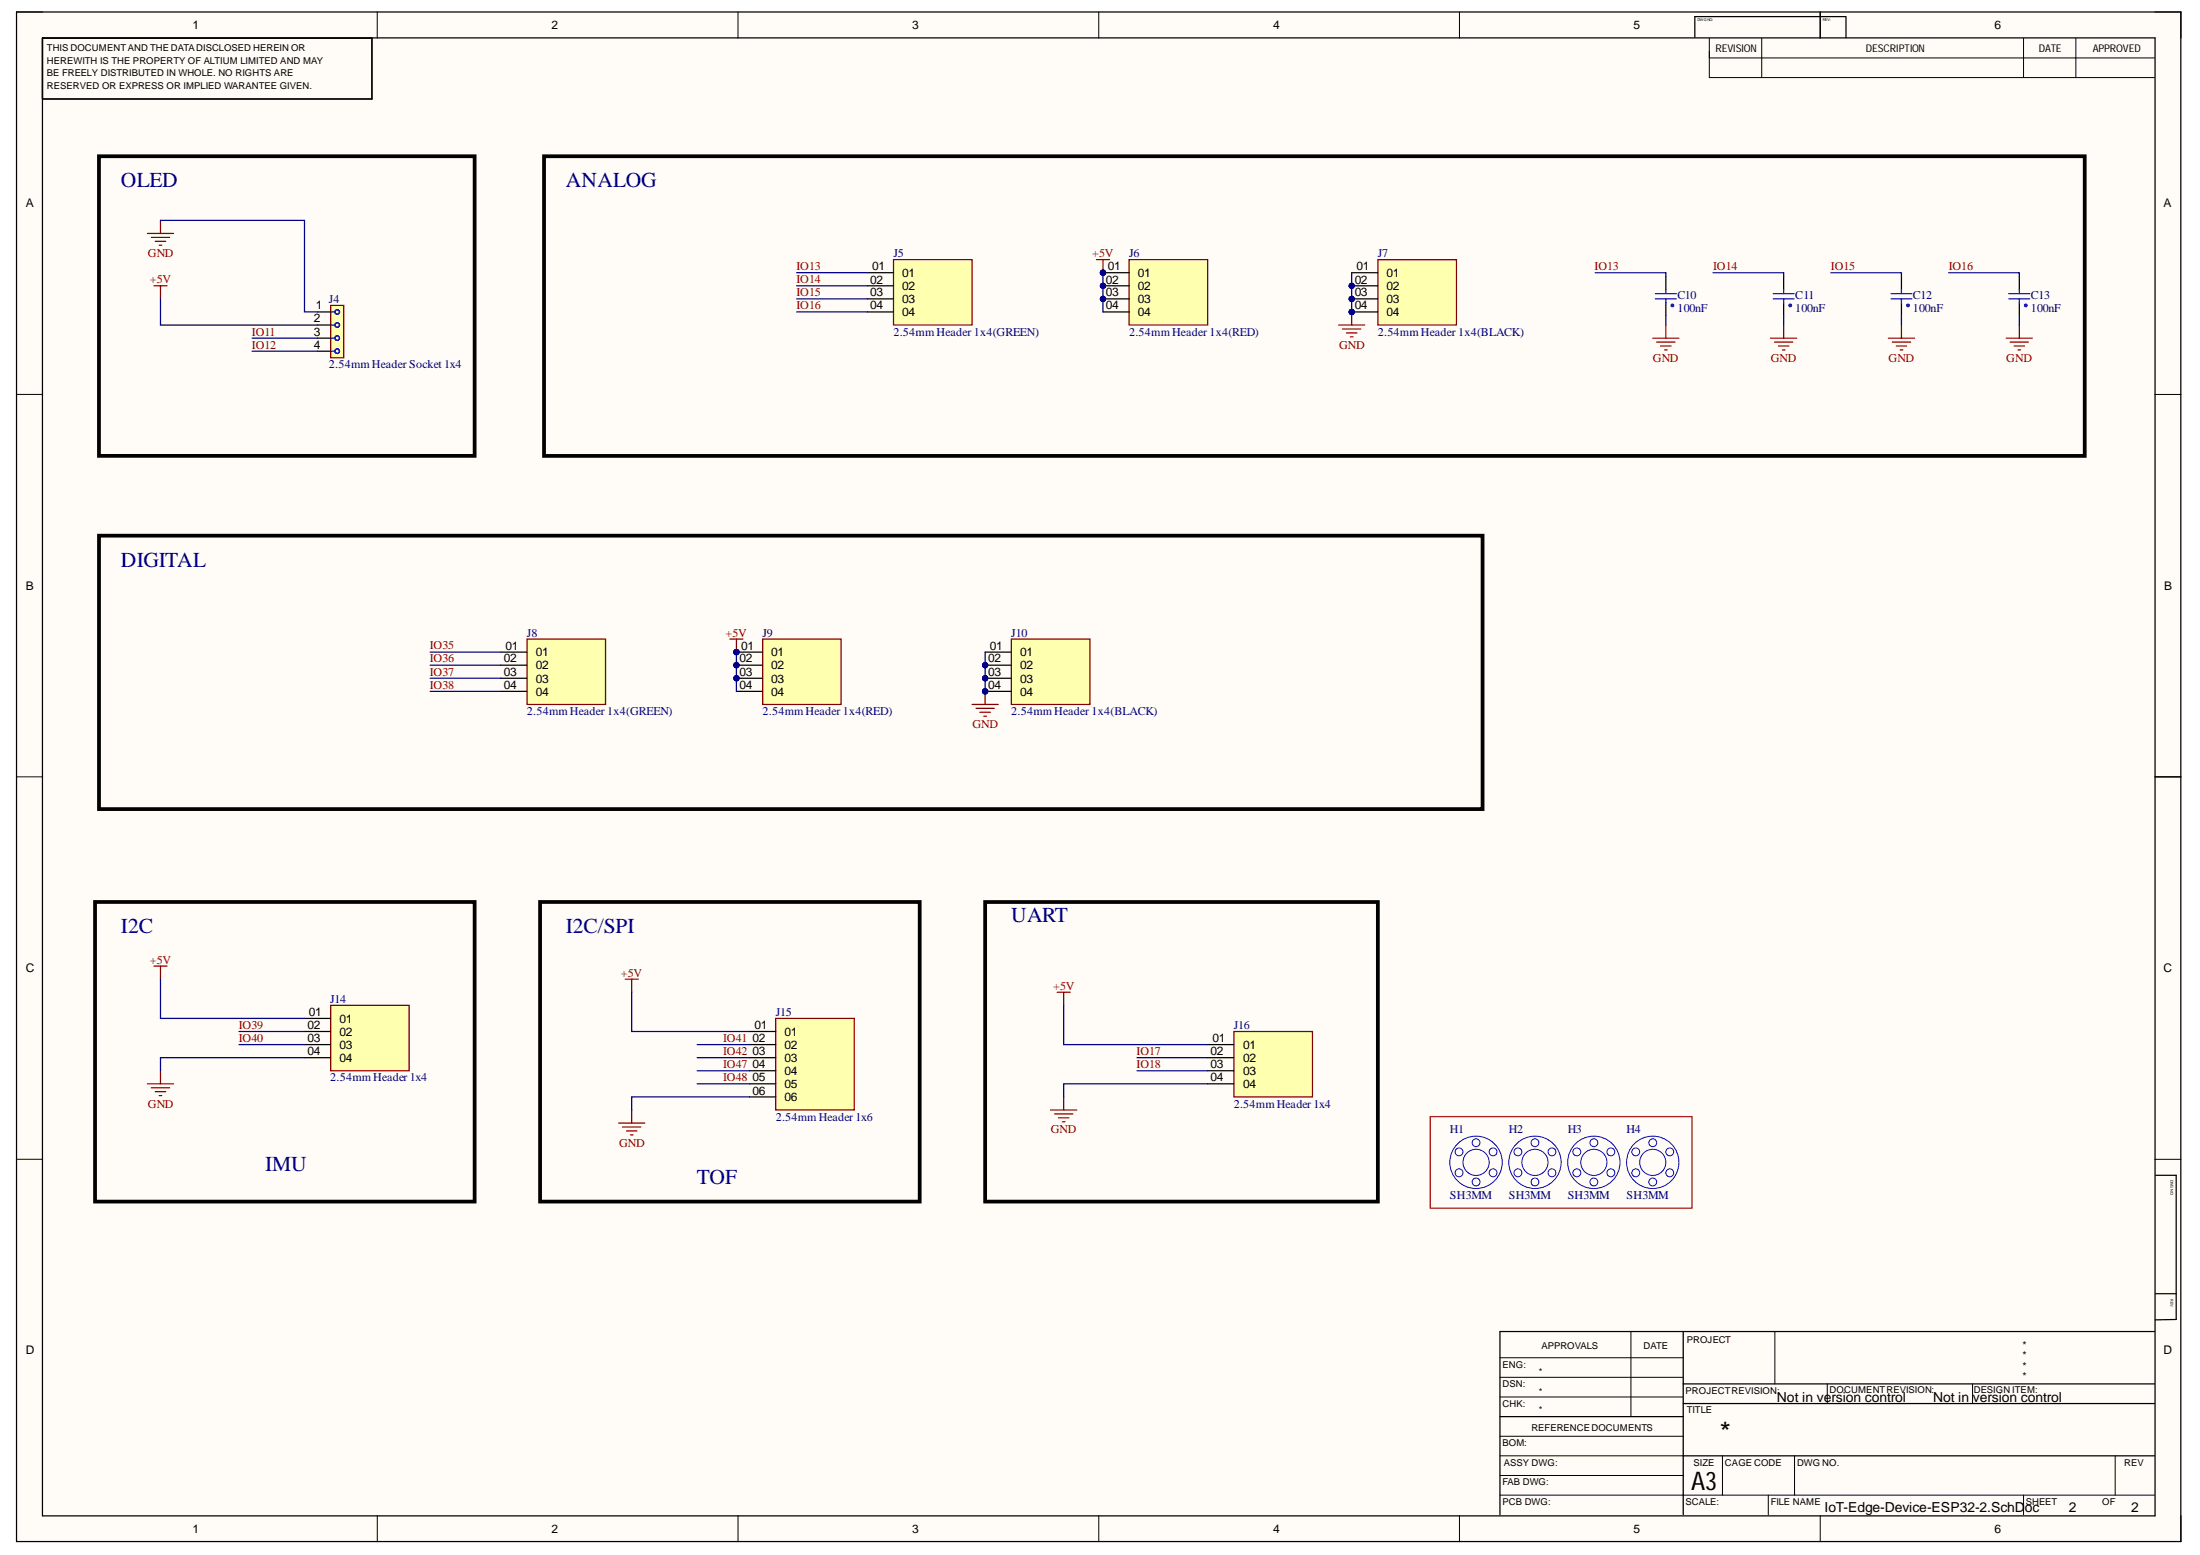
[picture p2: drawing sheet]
<svg xmlns="http://www.w3.org/2000/svg" width="297mm" height="210mm" viewBox="0 0 297 210" stroke-linecap="round" stroke-linejoin="round" font-family="sans-serif">
<g fill="#fffcf8">
<path d="M2.2 1.6h292.3v206.5h-292.3z" fill-rule="evenodd"/>
<path d="M5.8 5.1h285.1v199.5h-285.1z" fill-rule="evenodd"/>
</g>
<g fill="none" stroke="#000" stroke-width=".14">
<path d="M2.2 1.6h3.6M50.9 1.6v3.5M99.6 1.6v3.5M148.4 1.6v3.5M197.1 1.6v3.5M230.8 5.2v5.3h60.1M230.8 7.8h60.1M237.9 5.2v5.3M245.8 1.6v3.5M273.2 5.2v5.3M280.3 5.2v5.3M290.9 1.6h3.6v3.5"/>
<path d="M2.2 53.2h3.6M290.9 53.2h3.6M2.2 104.9h3.6M290.9 104.9h3.6M2.2 156.5h3.6M290.9 156.5h3.6M220.2 179.7v11.5M239.6 179.7v7.1M202.5 185.9h24.8M202.5 183.3h24.8M202.5 188.6h24.8M202.5 196.5h24.8"/>
<path d="M202.5 193.9h24.8M202.5 199.2h24.8M232.6 196.5v5.3M242.3 196.5v5.3M246.7 186.8v2.7M266.3 186.8v2.7M285.6 196.5v5.3M50.9 204.6v3.5M99.6 204.6v3.5M148.4 204.6v3.5M197.1 204.6v3.5M202.5 201.8h88.4"/>
<path d="M238.8 201.8v2.7M245.8 204.6v3.5M273.2 201.8v2.7M294.5 204.6v3.5"/>
</g>
<g fill="none" stroke="#000" stroke-width=".17">
<path d="M2.2 1.6h292.2v206.5h-292.2zM5.7 5.1h285.3v199.5h-285.3zM50.2 5.1v8.3h-44.5M245.8 1.6v3.5M249.2 2.2h-20.4v2.8M249.2 2.3v2.8M291 104.9h3.5M291 158.6h2.8v19.5l-2.8 .1M227.3 179.7v24.8M290.9 179.7h-88.4v24.8M291 174.6h2.8M202.5 191.2h24.8"/>
<path d="M227.3 186.8h63.6M227.3 189.5h63.6M227.3 196.5h63.6"/>
</g>
<path d="M13.4 21.1h50.7v40.4h-50.7zM73.5 21.1h208v40.4h-208zM13.4 72.3h186.8v36.9h-186.8z" fill="none" stroke="#000" stroke-width=".51"/>
<path d="M44.6 135.7h10.6v8.8h-10.6z" fill-rule="evenodd" fill="#ffffb0"/>
<path d="M20.8 130.4h1.8M21.7 130.4v1.8M44.6 135.7h10.6v8.8h-10.6z" fill="none" stroke="#800000" stroke-width=".17"/>
<path d="M41.1 137.5h3.5M41.1 139.2h3.5M41.1 141h3.5M41.1 142.8h3.5" fill="none" stroke="#000" stroke-width=".17"/>
<path d="M12.8 121.8h51.3v40.4h-51.3zM72.9 121.8h51.3v40.4h-51.3z" fill="none" stroke="#000" stroke-width=".51"/>
<path d="M104.7 137.5h10.6v12.3h-10.6z" fill-rule="evenodd" fill="#ffffb0"/>
<path d="M84.4 132.2h1.8M85.3 132.2v1.7M104.7 137.5h10.6v12.3h-10.6z" fill="none" stroke="#800000" stroke-width=".17"/>
<path d="M101.2 139.2h3.5M101.2 141h3.5M101.2 142.8h3.5M101.2 144.5h3.5M101.2 146.3h3.5M101.2 148.1h3.5" fill="none" stroke="#000" stroke-width=".17"/>
<path d="M166.6 139.2h10.6v8.9h-10.6z" fill-rule="evenodd" fill="#ffffb0"/>
<g fill="none" stroke="#800000" stroke-width=".17">
<path d="M142.7 133.9h1.8M143.6 133.9v1.8M166.6 139.2h10.6v8.9h-10.6zM19.9 146.3h3.5M20.4 146.8h2.5M21 147.4h1.4M21.5 147.9h.3M21.7 144.5v1.8M83.5 151.6h3.6M84.1 152.1h2.4M84.6 152.7h1.4M85.1 153.2h.4"/>
<path d="M85.3 149.8v1.8"/>
</g>
<path d="M224.9 37.3v1.8M224.9 40.9v1.7M163.1 141h3.5M163.1 142.8h3.5M163.1 144.5h3.5M163.1 146.3h3.5" fill="none" stroke="#000" stroke-width=".17"/>
<path d="M133 121.8h53v40.4h-53z" fill="none" stroke="#000" stroke-width=".51"/>
<path d="M223.5 39.6h2.8M224.9 39.1v.5M223.5 40.3h2.8M224.9 40.3v.6" fill="none" stroke="#00f" stroke-width=".17"/>
<circle cx="225.8" cy="41.2" r=".18" fill="#00f"/>
<g fill="none" stroke="#00f" stroke-width=".17">
<path d="M239.4 39.6h2.8M240.8 39.1v.5M239.4 40.3h2.8M240.8 40.3v.6"/>
<circle cx="225.8" cy="41.2" r=".18"/>
</g>
<path d="M223.2 45.6h3.5M223.7 46.2h2.5M224.2 46.7h1.4M224.7 47.2h.4M224.9 43.9v1.7" fill="none" stroke="#800000" stroke-width=".17"/>
<path d="M240.8 37.3v1.8M240.8 40.9v1.7" fill="none" stroke="#000" stroke-width=".17"/>
<circle cx="241.7" cy="41.2" r=".18" fill="#00f"/>
<g fill="none" stroke="#00f" stroke-width=".17">
<path d="M255.3 39.6h2.8M256.7 39.1v.5M255.3 40.3h2.8M256.7 40.3v.6"/>
<circle cx="241.7" cy="41.2" r=".18"/>
</g>
<path d="M239.1 45.6h3.5M239.6 46.2h2.5M240.1 46.7h1.4M240.7 47.2h.3M240.8 43.9v1.7" fill="none" stroke="#800000" stroke-width=".17"/>
<path d="M256.7 37.3v1.8M256.7 40.9v1.7" fill="none" stroke="#000" stroke-width=".17"/>
<circle cx="257.6" cy="41.2" r=".18" fill="#00f"/>
<g fill="none" stroke="#00f" stroke-width=".17">
<path d="M271.2 39.6h2.8M272.6 39.1v.5M271.2 40.3h2.8M272.6 40.3v.6"/>
<circle cx="257.6" cy="41.2" r=".18"/>
</g>
<path d="M255 45.6h3.5M255.5 46.2h2.5M256 46.7h1.4M256.6 47.2h.3M256.7 43.9v1.7" fill="none" stroke="#800000" stroke-width=".17"/>
<path d="M272.6 37.3v1.8M272.6 40.9v1.7" fill="none" stroke="#000" stroke-width=".17"/>
<circle cx="273.5" cy="41.2" r=".18" fill="#00f"/>
<circle cx="273.5" cy="41.2" r=".18" fill="none" stroke="#00f" stroke-width=".17"/>
<path d="M270.9 45.6h3.5M271.4 46.2h2.5M271.9 46.7h1.4M272.5 47.2h.3M272.6 43.9v1.7" fill="none" stroke="#800000" stroke-width=".17"/>
<g fill="none" stroke="#00f" stroke-width=".14">
<circle cx="197" cy="155.5" r=".53"/>
<circle cx="197" cy="158.3" r=".53"/>
<circle cx="199.3" cy="156.9" r="3.5"/>
<circle cx="199.3" cy="154.3" r=".53"/>
<circle cx="199.3" cy="156.9" r="1.77"/>
<circle cx="199.3" cy="159.6" r=".53"/>
<circle cx="201.6" cy="155.5" r=".53"/>
<circle cx="201.6" cy="158.3" r=".53"/>
<circle cx="204.9" cy="155.5" r=".53"/>
<circle cx="204.9" cy="158.3" r=".53"/>
<circle cx="207.2" cy="154.3" r=".53"/>
<circle cx="207.2" cy="156.9" r="1.77"/>
<circle cx="207.2" cy="156.9" r="3.5"/>
<circle cx="207.2" cy="159.6" r=".53"/>
<circle cx="209.5" cy="155.5" r=".53"/>
<circle cx="209.5" cy="158.3" r=".53"/>
<circle cx="212.9" cy="155.5" r=".53"/>
<circle cx="212.9" cy="158.3" r=".53"/>
<circle cx="215.2" cy="156.9" r="1.77"/>
<circle cx="215.2" cy="156.9" r="3.5"/>
<circle cx="215.2" cy="154.3" r=".53"/>
<circle cx="215.2" cy="159.6" r=".53"/>
<circle cx="217.5" cy="155.5" r=".53"/>
<circle cx="217.5" cy="158.3" r=".53"/>
<circle cx="220.9" cy="155.5" r=".53"/>
<circle cx="220.9" cy="158.3" r=".53"/>
<circle cx="223.2" cy="156.9" r="1.77"/>
<circle cx="223.2" cy="154.3" r=".53"/>
<circle cx="223.2" cy="156.9" r="3.5"/>
<circle cx="223.2" cy="159.6" r=".53"/>
<circle cx="225.4" cy="155.5" r=".53"/>
<circle cx="225.5" cy="158.3" r=".53"/>
</g>
<path d="M193.1 150.7h35.4v12.4h-35.4z" fill="none" stroke="#f00" stroke-width=".17"/>
<path d="M44.6 41.2h1.8v7.1h-1.8z" fill-rule="evenodd" fill="#ffffb0"/>
<path d="M148 35h1.8M148.9 35v1.8M44.6 41.2h1.8v7.1h-1.8z" fill="none" stroke="#800000" stroke-width=".17"/>
<g fill="none" stroke="#00f" stroke-width=".17">
<path d="M44.6 42.1h.6M44.6 43.9h.6M44.6 45.6h.6M44.6 47.4h.6"/>
<circle cx="45.5" cy="43.9" r=".31"/>
<circle cx="45.5" cy="45.6" r=".31"/>
<circle cx="45.5" cy="47.4" r=".31"/>
<circle cx="45.5" cy="42.1" r=".31"/>
</g>
<path d="M42.9 42.1h1.7M42.9 43.9h1.7M42.9 45.6h1.7M42.9 47.4h1.7" fill="none" stroke="#000" stroke-width=".17"/>
<circle cx="148.9" cy="36.8" r=".35" fill="#000080"/>
<circle cx="148.9" cy="36.8" r=".35" fill="none" stroke="#000080" stroke-width=".14"/>
<circle cx="182.5" cy="38.6" r=".35" fill="#000080"/>
<circle cx="182.5" cy="38.6" r=".35" fill="none" stroke="#000080" stroke-width=".14"/>
<circle cx="182.5" cy="40.3" r=".35" fill="#000080"/>
<circle cx="182.5" cy="40.3" r=".35" fill="none" stroke="#000080" stroke-width=".14"/>
<circle cx="182.5" cy="42.1" r=".35" fill="#000080"/>
<circle cx="182.5" cy="42.1" r=".35" fill="none" stroke="#000080" stroke-width=".14"/>
<path d="M186 35.1h10.6v8.8h-10.6z" fill-rule="evenodd" fill="#ffffb0"/>
<path d="M186 35.1h10.6v8.8h-10.6z" fill="none" stroke="#800000" stroke-width=".17"/>
<path d="M182.5 36.8h3.5M182.5 38.6h3.5" fill="none" stroke="#000" stroke-width=".17"/>
<circle cx="182.5" cy="38.6" r=".35" fill="#000080"/>
<circle cx="182.5" cy="38.6" r=".35" fill="none" stroke="#000080" stroke-width=".14"/>
<path d="M182.5 40.3h3.5" fill="none" stroke="#000" stroke-width=".17"/>
<circle cx="182.5" cy="40.3" r=".35" fill="#000080"/>
<circle cx="182.5" cy="40.3" r=".35" fill="none" stroke="#000080" stroke-width=".14"/>
<path d="M182.5 42.1h3.5" fill="none" stroke="#000" stroke-width=".17"/>
<circle cx="182.5" cy="42.1" r=".35" fill="#000080"/>
<circle cx="182.5" cy="42.1" r=".35" fill="none" stroke="#000080" stroke-width=".14"/>
<path d="M180.7 43.9h3.6M181.3 44.4h2.4M181.8 44.9h1.4M182.3 45.5h.4M182.5 42.1v1.8" fill="none" stroke="#800000" stroke-width=".17"/>
<circle cx="182.5" cy="42.1" r=".35" fill="#000080"/>
<circle cx="182.5" cy="42.1" r=".35" fill="none" stroke="#000080" stroke-width=".14"/>
<circle cx="148.9" cy="36.8" r=".35" fill="#000080"/>
<circle cx="148.9" cy="36.8" r=".35" fill="none" stroke="#000080" stroke-width=".14"/>
<circle cx="148.9" cy="38.6" r=".35" fill="#000080"/>
<circle cx="148.9" cy="38.6" r=".35" fill="none" stroke="#000080" stroke-width=".14"/>
<circle cx="148.9" cy="40.3" r=".35" fill="#000080"/>
<circle cx="148.9" cy="40.3" r=".35" fill="none" stroke="#000080" stroke-width=".14"/>
<path d="M152.5 35h10.6v8.9h-10.6z" fill-rule="evenodd" fill="#ffffb0"/>
<path d="M152.5 35h10.6v8.9h-10.6z" fill="none" stroke="#800000" stroke-width=".17"/>
<path d="M148.9 36.8h3.6" fill="none" stroke="#000" stroke-width=".17"/>
<circle cx="148.9" cy="36.8" r=".35" fill="#000080"/>
<circle cx="148.9" cy="36.8" r=".35" fill="none" stroke="#000080" stroke-width=".14"/>
<path d="M148.9 38.6h3.6" fill="none" stroke="#000" stroke-width=".17"/>
<circle cx="148.9" cy="38.6" r=".35" fill="#000080"/>
<circle cx="148.9" cy="38.6" r=".35" fill="none" stroke="#000080" stroke-width=".14"/>
<path d="M148.9 40.3h3.6" fill="none" stroke="#000" stroke-width=".17"/>
<circle cx="148.9" cy="40.3" r=".35" fill="#000080"/>
<circle cx="148.9" cy="40.3" r=".35" fill="none" stroke="#000080" stroke-width=".14"/>
<path d="M148.9 42.1h3.6" fill="none" stroke="#000" stroke-width=".17"/>
<path d="M98.5 86.3h1.8M99.4 86.3v1.7" fill="none" stroke="#800000" stroke-width=".17"/>
<circle cx="99.4" cy="88" r=".35" fill="#000080"/>
<circle cx="99.4" cy="88" r=".35" fill="none" stroke="#000080" stroke-width=".14"/>
<circle cx="133" cy="89.8" r=".35" fill="#000080"/>
<circle cx="133" cy="89.8" r=".35" fill="none" stroke="#000080" stroke-width=".14"/>
<path d="M136.5 86.3h10.7v8.8h-10.7z" fill-rule="evenodd" fill="#ffffb0"/>
<path d="M136.5 86.3h10.7v8.8h-10.7z" fill="none" stroke="#800000" stroke-width=".17"/>
<path d="M133 88h3.5M133 89.8h3.5" fill="none" stroke="#000" stroke-width=".17"/>
<circle cx="133" cy="89.8" r=".35" fill="#000080"/>
<circle cx="133" cy="89.8" r=".35" fill="none" stroke="#000080" stroke-width=".14"/>
<path d="M133 91.6h3.5M133 93.3h3.5" fill="none" stroke="#000" stroke-width=".17"/>
<path d="M131.2 95.1h3.6M131.8 95.6h2.4M132.3 96.1h1.4M132.8 96.7h.4M133 93.3v1.8" fill="none" stroke="#800000" stroke-width=".17"/>
<circle cx="99.4" cy="88" r=".35" fill="#000080"/>
<circle cx="99.4" cy="88" r=".35" fill="none" stroke="#000080" stroke-width=".14"/>
<circle cx="99.4" cy="89.8" r=".35" fill="#000080"/>
<circle cx="99.4" cy="89.8" r=".35" fill="none" stroke="#000080" stroke-width=".14"/>
<path d="M103 86.3h10.6v8.8h-10.6z" fill-rule="evenodd" fill="#ffffb0"/>
<path d="M103 86.3h10.6v8.8h-10.6z" fill="none" stroke="#800000" stroke-width=".17"/>
<path d="M99.4 88h3.6" fill="none" stroke="#000" stroke-width=".17"/>
<circle cx="99.4" cy="88" r=".35" fill="#000080"/>
<circle cx="99.4" cy="88" r=".35" fill="none" stroke="#000080" stroke-width=".14"/>
<path d="M99.4 89.8h3.6" fill="none" stroke="#000" stroke-width=".17"/>
<circle cx="99.4" cy="89.8" r=".35" fill="#000080"/>
<circle cx="99.4" cy="89.8" r=".35" fill="none" stroke="#000080" stroke-width=".14"/>
<path d="M99.4 91.6h3.6M99.4 93.3h3.6" fill="none" stroke="#000" stroke-width=".17"/>
<path d="M141.8 149.8h3.6M142.4 150.4h2.5M142.9 150.9h1.4M143.4 151.4h.4M143.6 148.1v1.7" fill="none" stroke="#800000" stroke-width=".17"/>
<path d="M71.2 86.3h10.6v8.8h-10.6z" fill-rule="evenodd" fill="#ffffb0"/>
<path d="M71.2 86.3h10.6v8.8h-10.6z" fill="none" stroke="#800000" stroke-width=".17"/>
<path d="M67.6 88h3.6M67.6 89.8h3.6M67.6 91.6h3.6M67.6 93.3h3.6" fill="none" stroke="#000" stroke-width=".17"/>
<path d="M120.6 35h10.6v8.9h-10.6z" fill-rule="evenodd" fill="#ffffb0"/>
<path d="M19.9 31.5h3.5M20.4 32h2.5M20.8 38.6h1.8M21 32.6h1.4M21.5 33.1h.3M21.7 29.7v1.8M21.7 38.6v1.7M120.6 35h10.6v8.9h-10.6z" fill="none" stroke="#800000" stroke-width=".17"/>
<path d="M117.1 36.8h3.5M117.1 38.6h3.5M117.1 40.3h3.5M117.1 42.1h3.5" fill="none" stroke="#000" stroke-width=".17"/>
<g fill="none" stroke="#000080" stroke-width=".17">
<path d="M107.6 36.8h9.5M107.6 38.6h9.5M148.9 36.8v5.3M215.4 36.8h9.5v.5M231.3 36.8h9.5v.5M247.2 36.8h9.5v.5M263.1 36.8h9.5v.5M34 45.6h8.9M34 47.4h8.9M107.6 40.3h9.5M107.6 42.1h9.5M224.9 42.6v1.3"/>
<path d="M240.8 42.6v1.3M256.7 42.6v1.3M272.6 42.6v1.3M21.7 132.2v5.3h19.4M32.3 139.2h8.8M85.3 133.9v5.3h15.9M143.6 135.7v5.3h19.5M32.3 141h8.8M41.1 142.8h-19.4v1.7M94.1 141h7.1M94.1 142.8h7.1M94.1 144.5h7.1"/>
<path d="M94.1 146.3h7.1M101.2 148.1h-15.9v1.7"/>
</g>
<circle cx="148.9" cy="36.8" r=".35" fill="#000080"/>
<circle cx="148.9" cy="36.8" r=".35" fill="none" stroke="#000080" stroke-width=".14"/>
<circle cx="148.9" cy="38.6" r=".35" fill="#000080"/>
<circle cx="148.9" cy="38.6" r=".35" fill="none" stroke="#000080" stroke-width=".14"/>
<circle cx="148.9" cy="40.3" r=".35" fill="#000080"/>
<circle cx="148.9" cy="40.3" r=".35" fill="none" stroke="#000080" stroke-width=".14"/>
<path d="M182.5 36.8v5.3" fill="none" stroke="#000080" stroke-width=".17"/>
<circle cx="182.5" cy="38.6" r=".35" fill="#000080"/>
<circle cx="182.5" cy="38.6" r=".35" fill="none" stroke="#000080" stroke-width=".14"/>
<circle cx="182.5" cy="40.3" r=".35" fill="#000080"/>
<circle cx="182.5" cy="40.3" r=".35" fill="none" stroke="#000080" stroke-width=".14"/>
<circle cx="182.5" cy="42.1" r=".35" fill="#000080"/>
<circle cx="182.5" cy="42.1" r=".35" fill="none" stroke="#000080" stroke-width=".14"/>
<path d="M99.4 88v5.3" fill="none" stroke="#000080" stroke-width=".17"/>
<circle cx="99.4" cy="88" r=".35" fill="#000080"/>
<circle cx="99.4" cy="88" r=".35" fill="none" stroke="#000080" stroke-width=".14"/>
<circle cx="99.4" cy="89.8" r=".35" fill="#000080"/>
<circle cx="99.4" cy="89.8" r=".35" fill="none" stroke="#000080" stroke-width=".14"/>
<path d="M133 88v5.3" fill="none" stroke="#000080" stroke-width=".17"/>
<circle cx="133" cy="89.8" r=".35" fill="#000080"/>
<circle cx="133" cy="89.8" r=".35" fill="none" stroke="#000080" stroke-width=".14"/>
<path d="M21.7 29.7h19.4v12.4h1.8M21.7 40.3v3.6h21.2M58.1 88h9.5M58.1 89.8h9.5M58.1 91.6h9.5M58.1 93.3h9.5M153.5 142.8h9.6M153.5 144.5h9.6M163.1 146.3h-19.5v1.8" fill="none" stroke="#000080" stroke-width=".17"/>
<text font-size="3.8" x="232.2" y="194.7">*</text>
<text font-size="3.5" x="228.3" y="201.2">A3</text>
<g font-size="2.9" fill="#000080">
<text x="16.3" y="25.3">OLED</text>
<text x="76.4" y="25.3">ANALOG</text>
<text x="16.3" y="76.5">DIGITAL</text>
<text x="16.3" y="125.9">I2C</text>
<text x="76.4" y="125.9">I2C/SPI</text>
<text x="136.5" y="124.5">UART</text>
<text x="35.8" y="158.1">IMU</text>
<text x="94.1" y="159.8">TOF</text>
</g>
<g font-size="1.9">
<text x="239.9" y="189.3">Not in version control</text>
<text x="261" y="189.3">Not in</text>
<text x="266.4" y="189.3">version control</text>
<text x="246.4" y="204.1">IoT-Edge-Device-ESP32-2.SchDoc</text>
<text x="279.3" y="204.1">2</text>
<text x="287.7" y="204.1">2</text>
</g>
<g font-size="1.6">
<text x="26" y="4">1</text>
<text x="74.4" y="4">2</text>
<text x="123.2" y="4">3</text>
<text x="171.9" y="4">4</text>
<text x="220.6" y="4">5</text>
<text x="269.3" y="4">6</text>
<text x="3.5" y="28">A</text>
<text x="292.1" y="28">A</text>
<text x="42.6" y="41.7">1</text>
<text x="117.5" y="38.3">02</text>
<text x="117.5" y="40">03</text>
<text x="117.5" y="41.7">04</text>
<text x="117.8" y="36.5">01</text>
<text x="121.8" y="37.4">01</text>
<text x="121.8" y="39.1">02</text>
<text x="121.8" y="40.9">03</text>
<text x="149.3" y="38.3">02</text>
<text x="149.3" y="40">03</text>
<text x="149.3" y="41.7">04</text>
<text x="149.6" y="36.5">01</text>
<text x="153.6" y="37.4">01</text>
<text x="153.6" y="39.1">02</text>
<text x="153.6" y="40.9">03</text>
<text x="182.9" y="38.3">02</text>
<text x="182.9" y="40">03</text>
<text x="182.9" y="41.7">04</text>
<text x="183.2" y="36.5">01</text>
<text x="187.2" y="37.4">01</text>
<text x="187.2" y="39.1">02</text>
<text x="187.2" y="40.9">03</text>
<text x="42.4" y="43.5">2</text>
<text x="42.4" y="45.3">3</text>
<text x="42.4" y="47.1">4</text>
<text x="121.8" y="42.7">04</text>
<text x="153.6" y="42.7">04</text>
<text x="187.2" y="42.7">04</text>
<text x="3.5" y="79.6">B</text>
<text x="292.2" y="79.6">B</text>
<text x="68" y="89.4">02</text>
<text x="68.3" y="87.7">01</text>
<text x="72.3" y="88.6">01</text>
<text x="99.8" y="89.4">02</text>
<text x="100.1" y="87.7">01</text>
<text x="104.1" y="88.6">01</text>
<text x="133.4" y="89.4">02</text>
<text x="133.7" y="87.7">01</text>
<text x="137.7" y="88.6">01</text>
<text x="68" y="91.2">03</text>
<text x="68" y="93">04</text>
<text x="72.3" y="90.4">02</text>
<text x="72.3" y="92.1">03</text>
<text x="72.3" y="93.9">04</text>
<text x="99.8" y="91.2">03</text>
<text x="99.8" y="93">04</text>
<text x="104.1" y="90.4">02</text>
<text x="104.1" y="92.1">03</text>
<text x="104.1" y="93.9">04</text>
<text x="133.4" y="91.2">03</text>
<text x="133.4" y="93">04</text>
<text x="137.7" y="90.4">02</text>
<text x="137.7" y="92.1">03</text>
<text x="137.7" y="93.9">04</text>
<text x="3.5" y="131.3">C</text>
<text x="292.1" y="131.3">C</text>
<text x="41.7" y="137.2">01</text>
<text x="41.5" y="138.9">02</text>
<text x="41.5" y="140.7">03</text>
<text x="41.5" y="142.4">04</text>
<text x="45.9" y="138">01</text>
<text x="45.9" y="139.8">02</text>
<text x="45.9" y="141.6">03</text>
<text x="45.9" y="143.4">04</text>
<text x="101.6" y="140.7">02</text>
<text x="101.6" y="142.4">03</text>
<text x="101.9" y="138.9">01</text>
<text x="105.9" y="139.8">01</text>
<text x="105.9" y="141.6">02</text>
<text x="105.9" y="143.4">03</text>
<text x="163.4" y="142.4">02</text>
<text x="163.7" y="140.7">01</text>
<text x="167.8" y="141.6">01</text>
<text x="167.8" y="143.4">02</text>
<text x="101.6" y="144.2">04</text>
<text x="101.6" y="146">05</text>
<text x="101.6" y="147.8">06</text>
<text x="105.9" y="145.1">04</text>
<text x="105.9" y="146.8">05</text>
<text x="105.9" y="148.6">06</text>
<text x="163.4" y="144.2">03</text>
<text x="163.4" y="146">04</text>
<text x="167.8" y="145.1">03</text>
<text x="167.8" y="146.8">04</text>
<text x="3.5" y="182.8">D</text>
<text x="292.1" y="182.8">D</text>
<text x="26" y="206.9">1</text>
<text x="74.4" y="206.9">2</text>
<text x="123.2" y="206.9">3</text>
<text x="171.9" y="206.9">4</text>
<text x="220.6" y="206.9">5</text>
<text x="269.3" y="206.9">6</text>
</g>
<g font-size="1.6" fill="#800000">
<text x="20" y="34.7">GND</text>
<text x="147.5" y="34.7">+5V</text>
<text x="20.2" y="38.2">+5V</text>
<text x="107.5" y="36.5">IO13</text>
<text x="107.5" y="38.2">IO14</text>
<text x="107.5" y="40">IO15</text>
<text x="107.5" y="41.7">IO16</text>
<text x="215.3" y="36.5">IO13</text>
<text x="231.3" y="36.5">IO14</text>
<text x="247.2" y="36.5">IO15</text>
<text x="263.1" y="36.5">IO16</text>
<text x="34" y="45.3">IO11</text>
<text x="34" y="47.1">IO12</text>
<text x="180.8" y="47.1">GND</text>
<text x="223.2" y="48.9">GND</text>
<text x="239.1" y="48.9">GND</text>
<text x="255" y="48.9">GND</text>
<text x="270.9" y="48.9">GND</text>
<text x="58" y="87.7">IO35</text>
<text x="58" y="89.4">IO36</text>
<text x="98" y="86">+5V</text>
<text x="58" y="91.2">IO37</text>
<text x="58" y="93">IO38</text>
<text x="131.3" y="98.3">GND</text>
<text x="20.2" y="130.1">+5V</text>
<text x="83.8" y="131.9">+5V</text>
<text x="142.2" y="133.6">+5V</text>
<text x="32.2" y="138.9">IO39</text>
<text x="32.2" y="140.7">IO40</text>
<text x="97.6" y="140.7">IO41</text>
<text x="97.6" y="142.4">IO42</text>
<text x="153.5" y="142.4">IO17</text>
<text x="20" y="149.5">GND</text>
<text x="97.6" y="144.2">IO47</text>
<text x="97.6" y="146">IO48</text>
<text x="153.5" y="144.2">IO18</text>
<text x="83.6" y="154.8">GND</text>
<text x="141.9" y="153">GND</text>
</g>
<g font-size="1.6" fill="#000080">
<text x="120.6" y="34.7">J5</text>
<text x="152.4" y="34.7">J6</text>
<text x="186" y="34.7">J7</text>
<text x="44.4" y="40.9">J4</text>
<text x="226.5" y="40.4">C10</text>
<text x="242.4" y="40.4">C11</text>
<text x="258.3" y="40.4">C12</text>
<text x="274.2" y="40.4">C13</text>
<text x="120.6" y="45.3">2.54mm Header 1x4(GREEN)</text>
<text x="152.4" y="45.3">2.54mm Header 1x4(RED)</text>
<text x="186" y="45.3">2.54mm Header 1x4(BLACK)</text>
<text x="226.5" y="42.1">100nF</text>
<text x="242.4" y="42.1">100nF</text>
<text x="258.3" y="42.1">100nF</text>
<text x="274.2" y="42.1">100nF</text>
<text x="44.4" y="49.7">2.54mm Header Socket 1x4</text>
<text x="71.1" y="86">J8</text>
<text x="103" y="86">J9</text>
<text x="136.5" y="86">J10</text>
<text x="71.1" y="96.5">2.54mm Header 1x4(GREEN)</text>
<text x="103" y="96.5">2.54mm Header 1x4(RED)</text>
<text x="136.5" y="96.5">2.54mm Header 1x4(BLACK)</text>
<text x="44.6" y="135.4">J14</text>
<text x="104.7" y="137.1">J15</text>
<text x="166.6" y="138.9">J16</text>
<text x="44.6" y="146">2.54mm Header 1x4</text>
<text x="166.6" y="149.5">2.54mm Header 1x4</text>
<text x="104.7" y="151.3">2.54mm Header 1x6</text>
<text x="195.8" y="153">H1</text>
<text x="203.7" y="153">H2</text>
<text x="211.7" y="153">H3</text>
<text x="219.6" y="153">H4</text>
<text x="195.8" y="161.9">SH3MM</text>
<text x="203.7" y="161.9">SH3MM</text>
<text x="211.7" y="161.9">SH3MM</text>
<text x="219.6" y="161.9">SH3MM</text>
</g>
<g font-size="1.4">
<text x="231.6" y="7">REVISION</text>
<text x="251.9" y="7">DESCRIPTION</text>
<text x="275.3" y="7">DATE</text>
<text x="282.6" y="7">APPROVED</text>
<text x="273.1" y="184.9">*</text>
<text x="273.1" y="182.1">*</text>
<text x="273.1" y="183.5">*</text>
<text x="273.1" y="186.3">*</text>
</g>
<g font-size="1.3">
<text x="6.3" y="6.9">THIS DOCUMENT AND THE DATADISCLOSED HEREIN OR</text>
<text x="6.3" y="8.6">HEREWITH IS THE PROPERTY OF ALTIUM LIMITED AND MAY</text>
<text x="6.3" y="10.3">BE FREELY DISTRIBUTED IN WHOLE. NO RIGHTS ARE</text>
<text x="6.3" y="12">RESERVED OR EXPRESS OR IMPLIED WARANTEE GIVEN.</text>
<text x="202.9" y="184.6">ENG:</text>
<text x="207.8" y="185.6">*</text>
<text x="208.1" y="182.2">APPROVALS</text>
<text x="221.9" y="182.2">DATE</text>
<text x="227.7" y="181.2">PROJECT</text>
<text x="202.9" y="187.2">DSN:</text>
<text x="202.9" y="189.9">CHK:</text>
<text x="207.8" y="188.3">*</text>
<text x="207.8" y="190.8">*</text>
<text x="227.6" y="188.2">PROJECTREVISION:</text>
<text x="227.7" y="190.8">TITLE</text>
<text x="247" y="188">DOCUMENTREVISION:</text>
<text x="266.5" y="188">DESIGN ITEM:</text>
<text x="202.9" y="195.2">BOM:</text>
<text x="203" y="197.9">ASSY DWG:</text>
<text x="206.8" y="193.2">REFERENCEDOCUMENTS</text>
<text x="228.7" y="197.9">SIZE</text>
<text x="232.9" y="197.9">CAGE CODE</text>
<text x="242.6" y="197.9">DWG NO.</text>
<text x="286.8" y="197.9">REV</text>
<text x="202.9" y="200.5">FAB DWG:</text>
<text x="202.9" y="203.1">PCB DWG:</text>
<text x="227.6" y="203.1">SCALE:</text>
<text x="239.1" y="203.1">FILE NAME</text>
<text x="273.5" y="203.1">SHEET</text>
<text x="283.8" y="203.1">OF</text>
</g>
<g font-size=".7" fill="#000080">
<text x="98.8" y="91.9">PIJ9003</text>
<text x="132.3" y="91.9">PIJ10003</text>
<text x="132.3" y="93.6">PIJ10004</text>
</g>
<g font-size=".5">
<text x="229.2" y="2.9">DWG NO:</text>
<text x="246.1" y="2.9">REV:</text>
<text x="293.1" y="159.2" transform="rotate(90 293.1 159.2)">DWG NO:</text>
<text x="293.1" y="175.4" transform="rotate(90 293.1 175.4)">REV:</text>
</g>
</svg>
